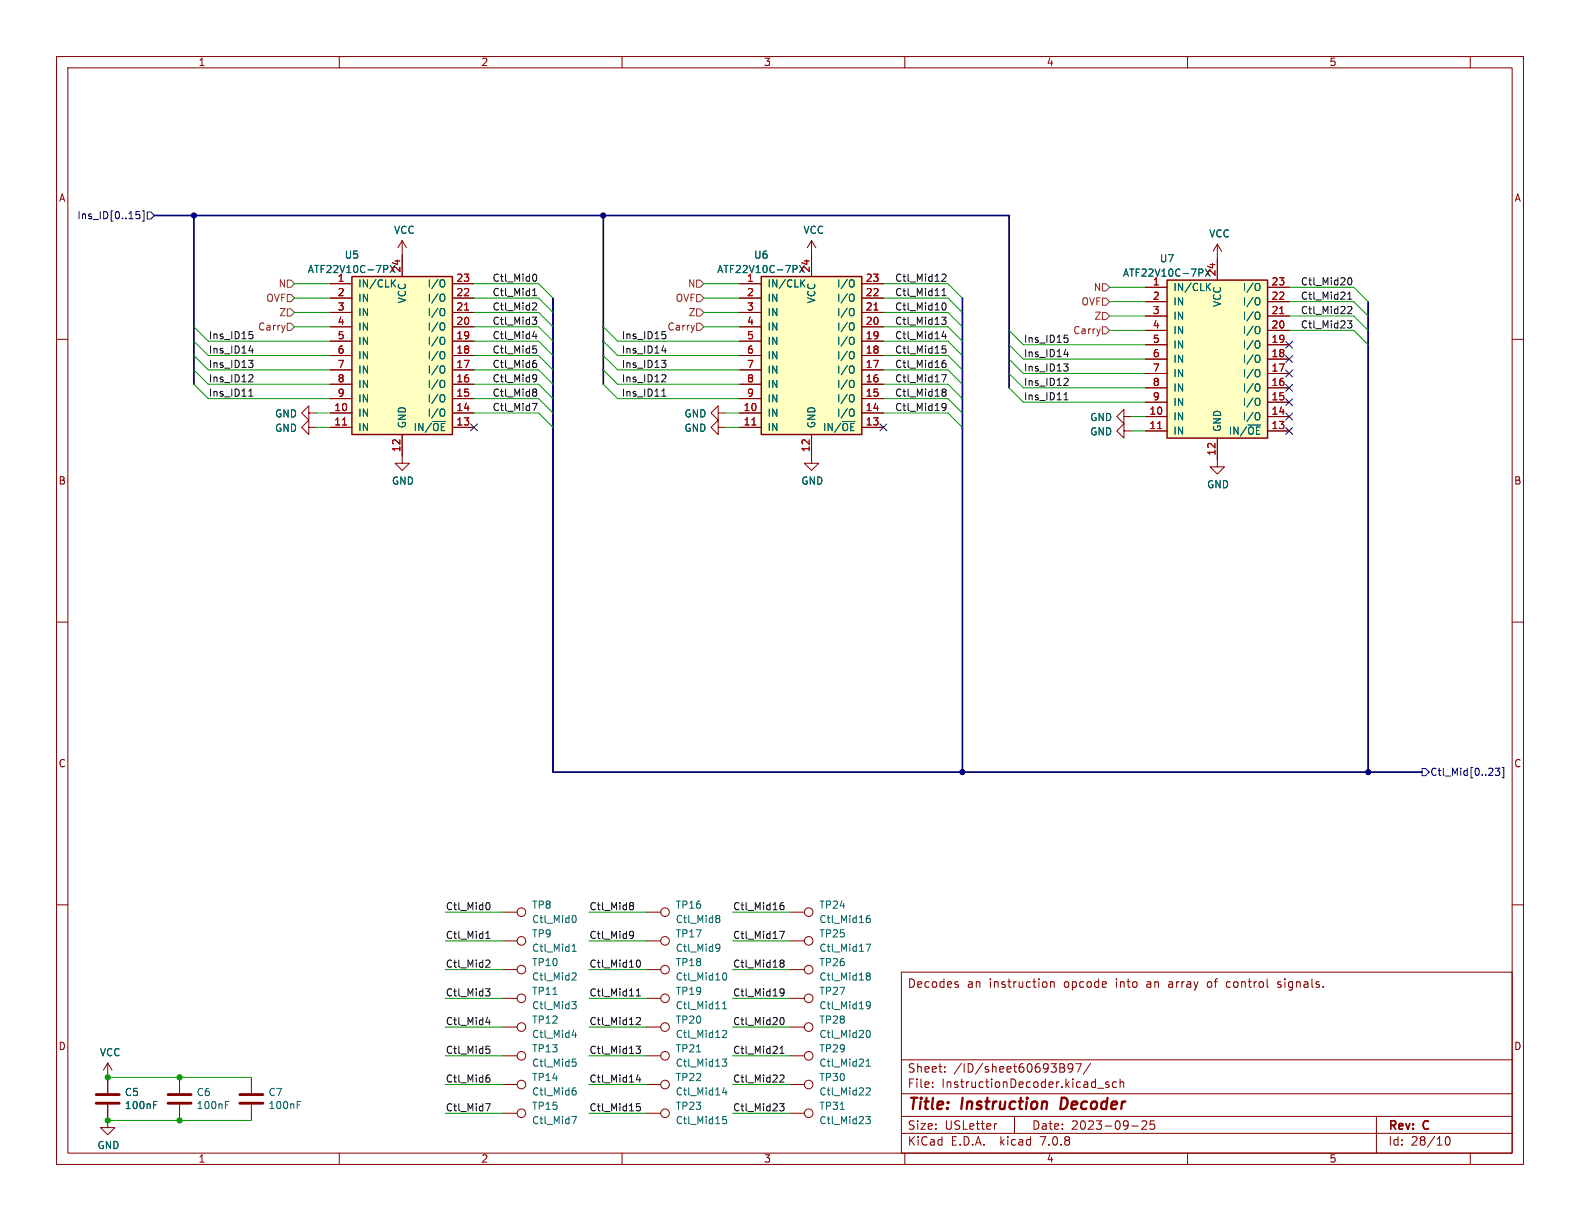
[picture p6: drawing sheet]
<svg xmlns="http://www.w3.org/2000/svg" width="279mm" height="216mm" viewBox="0 0 279 216" stroke-linecap="round" stroke-linejoin="round" font-family="sans-serif">
<g fill="none" stroke="#840000" stroke-width=".18">
<path d="M10 10h259.4v195.9h-259.4zM12 12h255.4v191.9h-255.4zM60 10v2M110 10v2M160 10v2M210 10v2M260 10v2M10 60h2M58.4 50.2h3.8M58.4 52.7h3.8M58.4 57.8h3.8M58.4 55.2h3.8"/>
<path d="M71.1 42.5l-.7 1.3M71.1 42.5v6.4M71.1 42.5l.8 1.3M80 50.2h3.8M80 52.7h3.8M80 57.8h3.8M80 55.2h3.8M130.8 50.2h3.8M130.8 52.7h3.8M130.8 57.8h3.8M130.8 55.2h3.8M143.5 42.5v6.4"/>
<path d="M143.5 42.5l-.8 1.3M143.5 42.5l.8 1.3M152.4 50.2h3.8M152.4 52.7h3.8M152.4 57.8h3.8M152.4 55.2h3.8M202.6 50.8h3.8M202.6 53.3h3.8M202.6 58.4h3.8M202.6 55.9h3.8M215.3 43.2v6.3M215.3 43.2l-.8 1.3"/>
<path d="M215.3 43.2l.7 1.3M224.2 50.8h3.8M224.2 53.3h3.8M224.2 58.4h3.8M224.2 55.9h3.8M267.4 60h2M54.6 73v-1.2l-1.3 1.2 1.3 1.3v-1.3h1.3M54.6 75.6v-1.3l-1.3 1.3 1.3 1.2v-1.2h1.3M58.4 73h3.8M58.4 75.6h3.8M58.4 70.5h3.8M58.4 67.9h3.8"/>
<path d="M58.4 65.4h3.8M58.4 62.9h3.8M58.4 60.3h3.8M71.1 76.8v5.1h1.3l-1.3 1.3-1.3-1.3h1.3M80 73h3.8M80 75.6h3.8M80 70.5h3.8M80 67.9h3.8M80 65.4h3.8M80 62.9h3.8M80 60.3h3.8M127 73v-1.2l-1.3 1.2 1.3 1.3v-1.3h1.3"/>
<path d="M127 75.6v-1.3l-1.3 1.3 1.3 1.2v-1.2h1.3M130.8 73h3.8M130.8 75.6h3.8M130.8 70.5h3.8M130.8 67.9h3.8M130.8 65.4h3.8M130.8 62.9h3.8M130.8 60.3h3.8M143.5 76.8v5.1h1.3l-1.3 1.3-1.3-1.3h1.3M152.4 73h3.8M152.4 75.6h3.8M152.4 70.5h3.8"/>
<path d="M152.4 67.9h3.8M152.4 65.4h3.8M152.4 62.9h3.8M152.4 60.3h3.8M198.8 73.7v-1.3l-1.3 1.3 1.3 1.2v-1.2h1.2M198.8 76.2v-1.3l-1.3 1.3 1.3 1.3v-1.3h1.2M202.6 73.7h3.8M202.6 76.2h3.8M202.6 71.1h3.8M202.6 68.6h3.8M202.6 66h3.8M202.6 63.5h3.8"/>
<path d="M202.6 61h3.8M215.3 77.5v5.1h1.2l-1.2 1.2-1.3-1.2h1.3M224.2 73.7h3.8M224.2 76.2h3.8M224.2 71.1h3.8M224.2 68.6h3.8M224.2 66h3.8M224.2 63.5h3.8M224.2 61h3.8M10 110h2M267.4 110h2M10 160h2"/>
<path d="M267.4 160h2M88.9 176.5h2.5M88.9 166.4h2.5M88.9 161.3h2.5M88.9 171.5h2.5M114.3 176.5h2.5M114.3 166.4h2.5M114.3 161.3h2.5M114.3 171.5h2.5M139.7 176.5h2.5M139.7 166.4h2.5M139.7 161.3h2.5"/>
<path d="M139.7 171.5h2.5M159.4 171.9h108v32h-108zM169.3 174.1l.2 .2-.2 .3M169.3 173.6l.1 .1M185.1 173.7v.7M185.8 173.6v1M185.8 173.7l.2-.1 .4 .1v.9M213.6 173.7v.7M217.1 173.6l-.2 .3v.4l.2 .3M225.9 174.5l.5 .1M226.4 173.6l-.4 .1-.1 .1 .1 .2 .4 .1M19 195.3v4.1h1.3l-1.3 1.3-1.2-1.3h1.2"/>
<path d="M19 188v5.3M19 188l-.7 1.2M19 188l.8 1.2M31.7 190.5v2.8M31.7 195.3v2.8M44.4 190.5v2.8M44.4 195.3v2.8M88.9 191.8h2.5M88.9 181.6h2.5M88.9 186.7h2.5M88.9 196.9h2.5M114.3 191.8h2.5"/>
<path d="M114.3 181.6h2.5M114.3 186.7h2.5M114.3 196.9h2.5M139.7 191.8h2.5M139.7 181.6h2.5M139.7 186.7h2.5M139.7 196.9h2.5M159.4 197.4h108M159.4 193.4h108M159.4 187.4h108M164.9 192.1v.2M164.9 191.4v.1"/>
<path d="M167.1 189.4v.2M167.1 188.7v.1M176.3 198.7l-.3 .1M179.4 197.4v3M187.4 188.1h.5l.2 .1 .1 .3-.3 .3M187.4 188.8h.5M187.9 188.8a.4 .4 0 0 1 .4 .4 .4 .4 0 0 1-.3 .4h-.6M189.7 188.7l-.3 .3h-.3l-.2-.3 .1-.5 .4-.1 .2 .1a.99 .99 0 0 1-.3 1.4h-.3M190.2 188.1h1l-.6 1.5M192.9 188l-1.3 1.9M194.1 192.4h1.1M196.1 191.4l-.4-.1-.2 .2 .1 .2 .5 .2v.3h-.6"/>
<path d="M197.4 191.4l-.4-.1-.3 .3v.4l.2 .2h.5M198.1 191.4l.2-.1 .3 .1 .1 .9M198.1 190.8v1.5M200.1 199.1h1.2M201.9 198.3l.6-.1 .2 .1 .1 .3-.9 1.1h.9M204.1 198.2h-.7v.7l.2-.1h.5l.1 .2-.1 .5-.2 .2-.5-.2M243.4 197.4v6.5M60 203.9v2M110 203.9v2M159.4 200.4h108M160 203.9v2M210 203.9v2"/>
<path d="M255.8 201.1l.1-.1a.81 .81 0 0 1 .6 .6 .81 .81 0 0 1-.3 .8l-.1 .1a.81 .81 0 0 1-.6-.6 .81 .81 0 0 1 .3-.8zM260 203.9v2"/>
<circle cx="92.2" cy="161.3" r=".76"/>
<circle cx="92.2" cy="171.4" r=".76"/>
<circle cx="92.2" cy="176.5" r=".76"/>
<circle cx="92.2" cy="166.4" r=".76"/>
<circle cx="117.6" cy="161.3" r=".76"/>
<circle cx="117.6" cy="171.4" r=".76"/>
<circle cx="117.6" cy="176.5" r=".76"/>
<circle cx="117.6" cy="166.4" r=".76"/>
<circle cx="143" cy="161.3" r=".76"/>
<circle cx="143" cy="166.4" r=".76"/>
<circle cx="143" cy="171.4" r=".76"/>
<circle cx="143" cy="176.5" r=".76"/>
<circle cx="92.2" cy="186.7" r=".76"/>
<circle cx="92.2" cy="181.6" r=".76"/>
<circle cx="92.2" cy="191.8" r=".76"/>
<circle cx="92.2" cy="196.8" r=".76"/>
<circle cx="117.6" cy="181.6" r=".76"/>
<circle cx="117.6" cy="186.7" r=".76"/>
<circle cx="117.6" cy="196.8" r=".76"/>
<circle cx="117.6" cy="191.8" r=".76"/>
<circle cx="143" cy="181.6" r=".76"/>
<circle cx="143" cy="186.7" r=".76"/>
<circle cx="143" cy="191.8" r=".76"/>
<circle cx="143" cy="196.8" r=".76"/>
</g>
<path d="M187.8 194.1l-.3 2h.5" fill="none" stroke="#840000" stroke-width=".4"/>
<g fill="none" stroke="#006464" stroke-width=".18">
<path d="M68.5 47.1v.4M69 46.9l.8 1.3M69.4 50l.5 .7M69.8 46.9l-.8 1.3M69.9 49.5l-.7 .7M78.3 49.5h.2a.81 .81 0 0 1-.2 1.2M78.3 52l.2 .1a.81 .81 0 0 1-.2 1.2M78.3 54.6h.2a.81 .81 0 0 1-.2 1.2M78.3 57.1l.2 .1a.81 .81 0 0 1-.2 1.2M78.3 59.6l.2 .1a.81 .81 0 0 1-.2 1.2M140.9 47.1v.4M141.4 46.9l.8 1.3"/>
<path d="M141.8 50l.5 .7M142.2 46.9l-.8 1.3M142.3 49.5l-.7 .7M150.7 49.5h.2a.81 .81 0 0 1-.2 1.2M150.7 52l.2 .1a.81 .81 0 0 1-.2 1.2M150.7 54.6h.2a.81 .81 0 0 1-.2 1.2M150.7 57.1l.2 .1a.81 .81 0 0 1-.2 1.2M150.7 59.6l.2 .1a.81 .81 0 0 1-.2 1.2M212.7 47.7v.4M213.1 47.6l.9 1.2M213.5 50.7l.6 .7M214 47.6l-.9 1.2"/>
<path d="M214.1 50.1l-.7 .7M222.5 50.1l.1 .1a.81 .81 0 0 1-.1 1.2M222.5 52.6l.1 .1a.81 .81 0 0 1-.1 1.2M222.5 55.2l.1 .1a.81 .81 0 0 1-.1 1.2M222.5 57.7l.1 .1a.81 .81 0 0 1-.1 1.2M78.3 72.3l.2 .1a.81 .81 0 0 1-.2 1.2M78.3 62.2h.2a.81 .81 0 0 1-.2 1.2M78.3 64.7l.2 .1a.81 .81 0 0 1-.2 1.2M78.3 67.3h.2a.81 .81 0 0 1-.2 1.2M78.3 69.8l.2 .1a.81 .81 0 0 1-.2 1.2M150.7 72.3l.2 .1a.81 .81 0 0 1-.2 1.2M150.7 62.2h.2a.81 .81 0 0 1-.2 1.2"/>
<path d="M150.7 64.7l.2 .1a.81 .81 0 0 1-.2 1.2M150.7 67.3h.2a.81 .81 0 0 1-.2 1.2M150.7 69.8l.2 .1a.81 .81 0 0 1-.2 1.2M222.5 73h.1a.81 .81 0 0 1-.1 1.2M222.5 60.3h.1a.81 .81 0 0 1-.1 1.2M222.5 62.8l.1 .1a.81 .81 0 0 1-.1 1.2M222.5 65.3l.1 .1a.81 .81 0 0 1-.1 1.2M222.5 67.9l.1 .1a.81 .81 0 0 1-.1 1.2M222.5 70.4l.1 .1a.81 .81 0 0 1-.1 1.2M97.8 175.8h.7M101.1 177.1h.8l-.4 .5 .3 .1 .1 .4-.2 .3h-.4M101.2 168.2h.7"/>
<path d="M101.2 167.3l.3-.4v1.3M101.3 172l.5 .1 .1 .3-.8 .9h.8M101.5 161.9a.68 .68 0 0 1 .4 .6 .68 .68 0 0 1-.4 .6M126.8 166.9l.4 .2a.84 .84 0 0 1-.3 1.1h-.2M126.8 161.9h.3l.2 .2-.2 .3M126.8 162.4h.3M127.1 162.4l.2 .3v.2l-.2 .2h-.3M127.3 167.5l-.2 .2h-.3M127.8 178.4h.7M127.8 177.5l.3-.4v1.3M127.9 172.2l.2-.2a.68 .68 0 0 1 .4 .7 .68 .68 0 0 1-.4 .6l-.2-.1M153.1 166.9h.9l-.6 1.3"/>
<path d="M153.2 177.2l.2-.1 .4 .1a.84 .84 0 0 1-.3 1.2h-.2M153.3 162.4h.4l.2 .2-.1 .5h-.5M153.3 172.1l.4-.1 .1 .2 .1 .1-.2 .3M153.3 172.5l.1 .1M153.4 172.6h.3M153.4 172.6h-.1M153.7 172.6l.2 .2-.1 .4-.1 .1-.4-.1M153.8 161.9h-.4l-.2 .3M153.9 177.7l-.2 .2-.5-.1M27.2 195.4h.4M27.2 194.8h.6M39.9 195.4h.4"/>
<path d="M39.9 194.8h.6M52.6 195.4h.4M52.6 194.8h.6M101.1 197.4h.9l-.6 1.3M101.2 183h.8M101.2 187.3h.6M101.3 187.8h.4l.2 .2-.1 .4-.5 .1M101.4 192.8h.3l.2 .3-.1 .4-.4 .1M101.8 192.3l-.4 .1M101.8 182.6v.9M123.2 186h.7M127.7 187.3h.8l-.4 .5 .3 .1 .1 .4-.2 .2h-.4"/>
<path d="M127.8 182.2h.5l.2 .4-.8 .9h.8M127.8 198l.5-.1 .2 .3-.1 .4h-.6M127.8 197.4h.6M128.1 192.3l-.3 .9h.8M128.4 192.8v.8M148.6 196.2h.7M153.1 197.4h.8l-.4 .5 .3 .1 .1 .5-.2 .2h-.4M153.2 188.5h.7M153.2 187.6l.3-.3v1.2M153.2 192.4l.5-.1 .2 .4-.8 .9h.8M153.3 182.3l.2-.1a.68 .68 0 0 1 .4 .6 .68 .68 0 0 1-.4 .7l-.2-.2"/>
</g>
<g fill="#ffffc2" stroke="#ffffc2" stroke-width=".18">
<path d="M206.4 49.5h17.8v28h-17.8z"/>
<path d="M134.6 48.9h17.8v27.9h-17.8z"/>
<path d="M62.2 48.9h17.8v27.9h-17.8z"/>
</g>
<path d="M62.2 48.9h17.8v27.9h-17.8zM134.6 48.9h17.8v27.9h-17.8zM206.4 49.5h17.8v28h-17.8z" fill="none" stroke="#840000" stroke-width=".25"/>
<path d="M82.2 54.8h.7M154.5 54.8h.8M226.3 55.5h.7M60.6 75.1h.7M133 75.1h.7M204.7 75.8h.7" fill="none" stroke="#a90000" stroke-width=".18"/>
<path d="M17 195.1h4.1M17 193.5h4.1M29.7 195.1h4.1M29.7 193.5h4.1M42.4 195.1h4.1M42.4 193.5h4.1" fill="none" stroke="#840000" stroke-width=".51"/>
<path d="M50.8 54.6h.6l.7 .6-.7 .7h-.6zM50.8 52.1h.6l.7 .6-.7 .6h-.6zM50.8 49.5h.6l.7 .7-.7 .6h-.6zM50.8 57.2h.6l.7 .6-.7 .6h-.6zM123.2 49.5h.6l.7 .7-.7 .6h-.6zM123.2 57.2h.6l.7 .6-.7 .6h-.6zM123.2 52.1h.6l.7 .6-.7 .6h-.6zM123.2 54.6h.6l.7 .6-.7 .7h-.6zM194.9 57.8h.7l.6 .6-.6 .7h-.7zM194.9 55.2h.7l.6 .7-.6 .6h-.7zM194.9 52.7h.7l.6 .6-.6 .7h-.7zM194.9 50.2h.7l.6 .6-.6 .6h-.7z" fill="none" stroke="#725600" stroke-width=".18"/>
<g fill="none" stroke="#000084" stroke-width=".18">
<path d="M24.1 37.4h.6M24.1 38l.4-.1 .2 .2-.1 .5h-.5M25.2 37.3h.3v1.8h-.3M26 37.5h.7l.6 .6-.6 .6h-.7zM83.2 75l1.2 1.2M84.4 75l-1.2 1.2M155.6 75l1.2 1.2M156.8 75l-1.2 1.2M227.4 70.5l1.2 1.2M227.4 73.1l1.2 1.2M227.4 75.6l1.2 1.2M227.4 60.4l1.2 1.2"/>
<path d="M227.4 62.9l1.2 1.2M227.4 68l1.2 1.2M227.4 65.4l1.2 1.2M228.6 70.5l-1.2 1.2M228.6 73.1l-1.2 1.2M228.6 75.6l-1.2 1.2M228.6 60.4l-1.2 1.2M228.6 62.9l-1.2 1.2M228.6 68l-1.2 1.2M228.6 65.4l-1.2 1.2M251.5 135.9h.6l.6 .6-.6 .7h-.6zM264.4 135.8h.8l-.4 .5 .3 .1v.6l-.1 .1-.6-.1"/>
<path d="M265.6 135.7h.3v1.8h-.3"/>
</g>
<g fill="none" stroke="#0f0f0f" stroke-width=".18">
<path d="M44.1 58.6h.6M44.2 59.1h.3l.2 .3-.1 .4-.4 .1M94.1 56.1h.8l-.4 .5 .3 .1 .1 .4-.2 .3h-.4M94.2 52.3h.7M94.2 51.4l.3-.4v1.3M94.2 59.5h.8M94.4 53.6h.4l.1 .3-.8 .9h.8M94.5 48.5a.68 .68 0 0 1 .4 .6 .68 .68 0 0 1-.4 .6M94.8 59.1v.8M117.1 58.6h.6M117.2 59.1h.3M117.8 59.4l-.1 .4-.5 .1"/>
<path d="M166.5 56.1h.8l-.4 .5 .3 .1 .1 .4-.2 .3h-.4M166.6 52.3h.7M166.6 51.4l.3-.4v1.3M166.6 48.5h.5l.2 .3-.8 .9h.8M166.7 53.7l.2-.1a.68 .68 0 0 1 .4 .6 .68 .68 0 0 1-.4 .6l-.2-.1M166.9 58.6l-.3 .9h.8M167.2 59.1v.8M188.2 59.3h.6M188.3 59.7h.3l.3 .3-.1 .5h-.5M238.3 56.7h.8l-.5 .5 .4 .1 .1 .5-.3 .2h-.4M238.3 52.9h.8M238.3 52l.4-.4v1.3"/>
<path d="M238.4 54.2h.4l.3 .3-.8 1h.8M238.4 49.2l.2-.1a.68 .68 0 0 1 .5 .6 .68 .68 0 0 1-.5 .7l-.2-.1M43.9 63.7h.8l-.4 .5 .4 .1v.4l-.2 .3h-.4M44 70.1h.7M44 62h.8M44.1 69.1l.3-.3v1.3M44.2 66.3h.4l.1 .3-.8 .9h.8M44.6 61.6v.8M94.1 71.3h.9l-.6 1.3M94.2 61.2h.6M94.4 61.7h.3l.2 .2-.1 .4-.4 .1M94.4 66.3l.4 .1a.84 .84 0 0 1-.3 1.1h-.2"/>
<path d="M94.4 64.2h.3l.2 .2-.1 .5-.4 .1M94.4 68.8h.3l.2 .2-.2 .3M94.4 69.3h.3M94.7 69.3l.2 .3v.2l-.2 .3h-.3M94.8 63.7l-.4 .1M94.9 66.8l-.2 .2h-.3M117 63.7h.8l-.5 .5 .4 .1 .1 .4-.3 .3h-.3M117 70.1h.8M117 62h.8M117.2 69.1l.2-.3v1.3M117.2 66.3h.4l.2 .3-.8 .9h.8M117.6 61.6v.8"/>
<path d="M166.5 66.3h.9l-.6 1.2M166.6 61.7h.5l.2 .2-.1 .5h-.6M166.6 71.5l.2-.2 .4 .2a.84 .84 0 0 1-.3 1.1h-.2M166.6 61.2h.6M166.7 64.3l.4-.1 .2 .2-.1 .5h-.5M166.7 68.9l.4-.1 .1 .1 .1 .2-.2 .2M166.7 69.3h.1M166.8 69.3h.3M166.8 69.3l-.1 .1M167.1 69.3l.2 .3-.1 .3-.1 .2-.4-.1M167.2 63.7l-.4 .1-.2 .2M167.3 71.9l-.2 .2-.5-.1"/>
<path d="M188.1 64.3h.8l-.4 .5 .3 .2 .1 .4-.3 .2h-.3M188.2 62.7h.7M188.2 70.7h.7M188.3 69.7l.2-.3v1.3M188.3 66.9h.5l.1 .3-.8 1h.8M188.8 62.2v.9M86.2 159.6a.68 .68 0 0 1 .5 .6 .68 .68 0 0 1-.5 .7M111.6 159.6h.2l.2 .2-.2 .3M138.5 159.6l-.3 .1-.2 .2M85.9 174.8h.7l-.4 .5 .4 .1v.5l-.2 .2h-.4M85.9 165.9h.7M85.9 165l.4-.3v1.2"/>
<path d="M86.1 169.8h.4l.1 .3-.7 .9h.7M111.6 164.7l.4 .1a.84 .84 0 0 1-.3 1.1h-.3M111.6 160.1h.2M111.8 160.1l.2 .3v.2l-.2 .3h-.2M112 165.2l-.2 .3h-.2M112.5 176.1h.8M112.5 175.2l.4-.4v1.3M112.6 180l.4-.1 .3 .4-.8 .9h.8M112.6 169.9l.2-.1a.68 .68 0 0 1 .5 .6 .68 .68 0 0 1-.5 .6l-.2-.1M137.9 164.7h.8l-.5 1.2M138 175l.2-.2 .4 .2a.84 .84 0 0 1-.3 1.1h-.3M138 169.8h.4l.2 .1 .1 .2-.3 .2"/>
<path d="M138 160.1h.4l.3 .2-.2 .5h-.5M138 170.2l.2 .1M138.2 170.3h.2M138.2 170.3l-.2 .1M138.4 170.3l.3 .2-.1 .4-.2 .1h-.4M138.7 175.4l-.3 .2-.4-.1M85.9 195.2h.8l-.5 1.2M85.9 180.8h.8M86 185h.6M86.1 185.5h.3l.2 .2v.4l-.5 .2M86.2 190.6h.2l.2 .2v.4l-.4 .1M86.5 180.3v.9"/>
<path d="M86.5 190.1h-.3M112.5 185h.8l-.5 .5 .4 .1 .1 .4-.3 .3h-.4M112.6 195.7l.4-.1 .3 .3-.2 .5h-.5M112.6 195.2h.6M112.8 190l-.3 .9h.8M113.1 190.5v.8M137.9 195.2h.8l-.5 .4 .4 .2 .1 .4-.3 .2h-.4M137.9 186.3h.8M137.9 185.4l.4-.4v1.3M138 190.1h.4l.3 .3-.8 .9h.8M138 180l.2-.1a.68 .68 0 0 1 .5 .7 .68 .68 0 0 1-.5 .6l-.2-.1"/>
</g>
<path d="M27.3 38.1h151.1v30.5M34.3 38.1v29.8M106.7 38.1v29.8M97.8 52.7v83.8h153.7M170.2 52.7v83.8M241.9 53.3v83.2" fill="none" stroke="#000084" stroke-width=".3"/>
<g fill="none" stroke="#009600" stroke-width=".18">
<path d="M34.3 57.8l2.5 2.5h21.6M52.1 52.7h6.3M52.1 55.2h6.3M52.1 50.2h6.3M52.1 57.8h6.3M83.8 52.7h11.4l2.6 2.5M83.8 55.2h11.4l2.6 2.6M83.8 50.2h11.4l2.6 2.5M83.8 57.8h11.4l2.6 2.5M106.7 57.8l2.5 2.5h21.6M124.5 52.7h6.3M124.5 55.2h6.3"/>
<path d="M124.5 50.2h6.3M124.5 57.8h6.3M156.2 52.7h11.4l2.6 2.5M156.2 55.2h11.4l2.6 2.6M156.2 50.2h11.4l2.6 2.5M156.2 57.8h11.4l2.6 2.5M178.4 58.4l2.6 2.6h21.6M196.2 53.3h6.4M196.2 58.4h6.4M196.2 50.8h6.4M196.2 55.9h6.4M228 53.3h11.4l2.5 2.6"/>
<path d="M228 58.4h11.4l2.5 2.6M228 50.8h11.4l2.5 2.5M228 55.9h11.4l2.5 2.5M34.3 67.9l2.5 2.6h21.6M34.3 65.4l2.5 2.5h21.6M34.3 60.3l2.5 2.6h21.6M34.3 62.9l2.5 2.5h21.6M55.9 75.6h2.5M55.9 73h2.5M83.8 70.5h11.4l2.6 2.5M83.8 67.9h11.4l2.6 2.6M83.8 73h11.4l2.6 2.6"/>
<path d="M83.8 62.9h11.4l2.6 2.5M83.8 65.4h11.4l2.6 2.5M83.8 60.3h11.4l2.6 2.6M106.7 67.9l2.5 2.6h21.6M106.7 65.4l2.5 2.5h21.6M106.7 60.3l2.5 2.6h21.6M106.7 62.9l2.5 2.5h21.6M128.3 75.6h2.5M128.3 73h2.5M156.2 70.5h11.4l2.6 2.5M156.2 67.9h11.4l2.6 2.6M156.2 73h11.4l2.6 2.6"/>
<path d="M156.2 62.9h11.4l2.6 2.5M156.2 65.4h11.4l2.6 2.5M156.2 60.3h11.4l2.6 2.6M178.4 66l2.6 2.6h21.6M178.4 68.6l2.6 2.5h21.6M178.4 61l2.6 2.5h21.6M178.4 63.5l2.6 2.5h21.6M200 76.2h2.6M200 73.7h2.6M78.7 161.3h10.2M78.7 176.5h10.2M78.7 171.5h10.2"/>
<path d="M78.7 166.4h10.2M104.1 161.3h10.2M104.1 176.5h10.2M104.1 171.5h10.2M104.1 166.4h10.2M129.5 161.3h10.2M129.5 176.5h10.2M129.5 171.5h10.2M129.5 166.4h10.2M19 190.5h25.4M19 198.1h25.4M78.7 196.9h10.2"/>
<path d="M78.7 191.8h10.2M78.7 186.7h10.2M78.7 181.6h10.2M104.1 196.9h10.2M104.1 191.8h10.2M104.1 186.7h10.2M104.1 181.6h10.2M129.5 196.9h10.2M129.5 191.8h10.2M129.5 186.7h10.2M129.5 181.6h10.2"/>
</g>
<g fill="#000084" stroke="#000084" stroke-width=".18">
<circle cx="170.2" cy="136.5" r=".46"/>
<circle cx="241.9" cy="136.5" r=".46"/>
<circle cx="106.7" cy="38.1" r=".46"/>
<circle cx="34.3" cy="38.1" r=".46"/>
</g>
<g fill="#009600" stroke="#009600" stroke-width=".18">
<circle cx="19" cy="198.1" r=".46"/>
<circle cx="31.7" cy="198.1" r=".46"/>
<circle cx="19" cy="190.5" r=".46"/>
<circle cx="31.7" cy="190.5" r=".46"/>
</g>
<g font-size="2.8" fill="#840000">
<text x="160.4" y="196.8">Title:</text>
<text x="170.1" y="196.8">Instruction</text>
<text x="188.4" y="196.8">Decoder</text>
</g>
<g font-size="2.1" fill="#840000">
<text x="160.4" y="174.9">Decodes</text>
<text x="171" y="174.9">an</text>
<text x="175" y="174.9">instruction</text>
<text x="188.3" y="174.9">opcode</text>
<text x="197.6" y="174.9">into</text>
<text x="203.2" y="174.9">an</text>
<text x="207.2" y="174.9">array</text>
<text x="214.2" y="174.9">of</text>
<text x="217.7" y="174.9">control</text>
<text x="227" y="174.9">signals.</text>
<text x="160.4" y="189.9">Sheet:</text>
<text x="168.6" y="189.9">/ID/sheet60693B97/</text>
<text x="160.4" y="192.6">File:</text>
<text x="166.5" y="192.6">InstructionDecoder.kicad_sch</text>
<text x="160.4" y="202.8">KiCad</text>
<text x="160.4" y="200">Size:</text>
<text x="167.1" y="200">USLetter</text>
<text x="168.1" y="202.8">E.D.A.</text>
<text x="177" y="202.8">kicad</text>
<text x="182.4" y="200">Date:</text>
<text x="184.2" y="202.8">7.0.8</text>
<text x="189.4" y="200">2023-09-25</text>
<text x="245.4" y="200.2">Rev:</text>
<text x="245.4" y="202.8">Id:</text>
<text x="249.5" y="202.8">28/10</text>
<text x="251.8" y="200.2">C</text>
</g>
<g font-size="1.8" fill="#840000">
<text x="35" y="11.9">1</text>
<text x="85" y="11.9">2</text>
<text x="135" y="11.9">3</text>
<text x="185" y="11.9">4</text>
<text x="235" y="11.9">5</text>
<text x="10.3" y="35.9">A</text>
<text x="267.7" y="35.9">A</text>
<text x="10.3" y="85.9">B</text>
<text x="267.7" y="85.9">B</text>
<text x="10.3" y="135.9">C</text>
<text x="267.7" y="135.9">C</text>
<text x="10.3" y="185.9">D</text>
<text x="267.7" y="185.9">D</text>
<text x="35" y="205.8">1</text>
<text x="85" y="205.8">2</text>
<text x="135" y="205.8">3</text>
<text x="185" y="205.8">4</text>
<text x="235" y="205.8">5</text>
</g>
<g font-size="1.8" fill="#000084">
<text x="13.6" y="39">Ins_ID[0..15]</text>
<text x="252.8" y="137.4">Ctl_Mid[0..23]</text>
</g>
<g font-size="1.8" fill="#006464">
<text x="69.6" y="41.6">VCC</text>
<text x="142" y="41.6">VCC</text>
<text x="60.9" y="45.9">U5</text>
<text x="133.2" y="45.9">U6</text>
<text x="205" y="46.6">U7</text>
<text x="213.7" y="42.2">VCC</text>
<text x="54.3" y="48.5">ATF22V10C-7PX</text>
<text x="63.2" y="51">IN/CLK</text>
<text x="63.2" y="53.6">IN</text>
<text x="72" y="53.7" transform="rotate(-90 72 53.7)">VCC</text>
<text x="75.5" y="53.6">I/O</text>
<text x="75.5" y="51">I/O</text>
<text x="126.7" y="48.5">ATF22V10C-7PX</text>
<text x="135.6" y="51">IN/CLK</text>
<text x="135.6" y="53.6">IN</text>
<text x="144.4" y="53.7" transform="rotate(-90 144.4 53.7)">VCC</text>
<text x="147.9" y="53.6">I/O</text>
<text x="147.9" y="51">I/O</text>
<text x="198.5" y="49.1">ATF22V10C-7PX</text>
<text x="207.4" y="51.7">IN/CLK</text>
<text x="219.7" y="51.7">I/O</text>
<text x="63.2" y="56.1">IN</text>
<text x="63.2" y="58.6">IN</text>
<text x="75.5" y="58.6">I/O</text>
<text x="75.5" y="56.1">I/O</text>
<text x="135.6" y="56.1">IN</text>
<text x="135.6" y="58.6">IN</text>
<text x="147.9" y="58.6">I/O</text>
<text x="147.9" y="56.1">I/O</text>
<text x="207.4" y="54.2">IN</text>
<text x="207.4" y="56.7">IN</text>
<text x="207.4" y="59.3">IN</text>
<text x="216.1" y="54.4" transform="rotate(-90 216.1 54.4)">VCC</text>
<text x="219.7" y="59.3">I/O</text>
<text x="219.7" y="56.7">I/O</text>
<text x="219.7" y="54.2">I/O</text>
<text x="63.2" y="61.2">IN</text>
<text x="63.2" y="63.7">IN</text>
<text x="75.5" y="63.7">I/O</text>
<text x="75.5" y="61.2">I/O</text>
<text x="135.6" y="61.2">IN</text>
<text x="135.6" y="63.7">IN</text>
<text x="147.9" y="63.7">I/O</text>
<text x="147.9" y="61.2">I/O</text>
<text x="207.4" y="61.8">IN</text>
<text x="207.4" y="64.4">IN</text>
<text x="219.7" y="64.4">I/O</text>
<text x="219.7" y="61.8">I/O</text>
<text x="63.2" y="66.3">IN</text>
<text x="63.2" y="68.8">IN</text>
<text x="63.2" y="71.3">IN</text>
<text x="75.5" y="71.3">I/O</text>
<text x="75.5" y="68.8">I/O</text>
<text x="75.5" y="66.3">I/O</text>
<text x="135.6" y="66.3">IN</text>
<text x="135.6" y="68.8">IN</text>
<text x="135.6" y="71.3">IN</text>
<text x="147.9" y="71.3">I/O</text>
<text x="147.9" y="68.8">I/O</text>
<text x="147.9" y="66.3">I/O</text>
<text x="207.4" y="66.9">IN</text>
<text x="207.4" y="69.4">IN</text>
<text x="207.4" y="72">IN</text>
<text x="219.7" y="72">I/O</text>
<text x="219.7" y="69.4">I/O</text>
<text x="219.7" y="66.9">I/O</text>
<text x="48.5" y="74">GND</text>
<text x="48.5" y="76.6">GND</text>
<text x="63.2" y="73.9">IN</text>
<text x="63.2" y="76.4">IN</text>
<text x="72" y="75.8" transform="rotate(-90 72 75.8)">GND</text>
<text x="73" y="76.4">IN/~{OE}</text>
<text x="75.5" y="73.9">I/O</text>
<text x="120.9" y="74">GND</text>
<text x="120.9" y="76.6">GND</text>
<text x="135.6" y="73.9">IN</text>
<text x="135.6" y="76.4">IN</text>
<text x="144.4" y="75.8" transform="rotate(-90 144.4 75.8)">GND</text>
<text x="145.4" y="76.4">IN/~{OE}</text>
<text x="147.9" y="73.9">I/O</text>
<text x="192.7" y="74.7">GND</text>
<text x="192.7" y="77.2">GND</text>
<text x="207.4" y="74.5">IN</text>
<text x="207.4" y="77.1">IN</text>
<text x="216.1" y="76.5" transform="rotate(-90 216.1 76.5)">GND</text>
<text x="217.2" y="77.1">IN/~{OE}</text>
<text x="219.7" y="74.5">I/O</text>
<text x="69.2" y="85.9">GND</text>
<text x="141.6" y="85.9">GND</text>
<text x="213.4" y="86.5">GND</text>
<text x="94" y="160.9">TP8</text>
<text x="119.4" y="160.9">TP16</text>
<text x="144.8" y="160.9">TP24</text>
<text x="94" y="166">TP9</text>
<text x="94" y="163.4">Ctl_Mid0</text>
<text x="119.4" y="166">TP17</text>
<text x="119.4" y="163.4">Ctl_Mid8</text>
<text x="144.8" y="163.4">Ctl_Mid16</text>
<text x="144.8" y="166">TP25</text>
<text x="94" y="168.5">Ctl_Mid1</text>
<text x="94" y="171">TP10</text>
<text x="94" y="173.6">Ctl_Mid2</text>
<text x="119.4" y="173.6">Ctl_Mid10</text>
<text x="119.4" y="171">TP18</text>
<text x="119.4" y="168.5">Ctl_Mid9</text>
<text x="144.8" y="168.5">Ctl_Mid17</text>
<text x="144.8" y="173.6">Ctl_Mid18</text>
<text x="144.8" y="171">TP26</text>
<text x="94" y="176.1">TP11</text>
<text x="94" y="178.7">Ctl_Mid3</text>
<text x="119.4" y="178.7">Ctl_Mid11</text>
<text x="119.4" y="176.1">TP19</text>
<text x="144.8" y="178.7">Ctl_Mid19</text>
<text x="144.8" y="176.1">TP27</text>
<text x="94" y="181.2">TP12</text>
<text x="94" y="183.7">Ctl_Mid4</text>
<text x="119.4" y="183.7">Ctl_Mid12</text>
<text x="119.4" y="181.2">TP20</text>
<text x="144.8" y="183.7">Ctl_Mid20</text>
<text x="144.8" y="181.2">TP28</text>
<text x="17.6" y="187">VCC</text>
<text x="94" y="191.4">TP14</text>
<text x="94" y="186.3">TP13</text>
<text x="94" y="188.8">Ctl_Mid5</text>
<text x="119.4" y="188.8">Ctl_Mid13</text>
<text x="119.4" y="186.3">TP21</text>
<text x="119.4" y="191.4">TP22</text>
<text x="144.8" y="188.8">Ctl_Mid21</text>
<text x="144.8" y="186.3">TP29</text>
<text x="144.8" y="191.4">TP30</text>
<text x="22" y="194">C5</text>
<text x="22" y="196.3">100nF</text>
<text x="34.7" y="194">C6</text>
<text x="34.7" y="196.3">100nF</text>
<text x="47.4" y="194">C7</text>
<text x="47.4" y="196.3">100nF</text>
<text x="94" y="193.9">Ctl_Mid6</text>
<text x="94" y="196.4">TP15</text>
<text x="119.4" y="193.9">Ctl_Mid14</text>
<text x="119.4" y="196.4">TP23</text>
<text x="144.8" y="193.9">Ctl_Mid22</text>
<text x="144.8" y="196.4">TP31</text>
<text x="17.1" y="203.4">GND</text>
<text x="94" y="199">Ctl_Mid7</text>
<text x="119.4" y="199">Ctl_Mid15</text>
<text x="144.8" y="199">Ctl_Mid23</text>
</g>
<g font-size="1.8" fill="#725600">
<text x="47" y="53.6">OVF</text>
<text x="49.2" y="51">N</text>
<text x="119.4" y="53.6">OVF</text>
<text x="121.6" y="51">N</text>
<text x="193.3" y="51.7">N</text>
<text x="45.5" y="58.6">Carry</text>
<text x="49.3" y="56.1">Z</text>
<text x="121.7" y="56.1">Z</text>
<text x="189.7" y="59.3">Carry</text>
<text x="191.1" y="54.2">OVF</text>
<text x="193.4" y="56.7">Z</text>
</g>
<g font-size="1.8" fill="#a90000">
<text x="59.6" y="49.9">1</text>
<text x="59.6" y="52.5">2</text>
<text x="70.9" y="48.3" transform="rotate(-90 70.9 48.3)">24</text>
<text x="80.6" y="52.5">22</text>
<text x="80.6" y="49.9">23</text>
<text x="132" y="49.9">1</text>
<text x="132" y="52.5">2</text>
<text x="143.3" y="48.3" transform="rotate(-90 143.3 48.3)">24</text>
<text x="153" y="52.5">22</text>
<text x="153" y="49.9">23</text>
<text x="203.8" y="50.5">1</text>
<text x="203.8" y="53.1">2</text>
<text x="215" y="48.9" transform="rotate(-90 215 48.9)">24</text>
<text x="224.7" y="53.1">22</text>
<text x="224.7" y="50.5">23</text>
<text x="59.6" y="55">3</text>
<text x="59.6" y="57.5">4</text>
<text x="80.6" y="57.5">20</text>
<text x="80.6" y="55">21</text>
<text x="132" y="55">3</text>
<text x="132" y="57.5">4</text>
<text x="153" y="57.5">20</text>
<text x="153" y="55">21</text>
<text x="203.8" y="55.6">3</text>
<text x="203.8" y="58.2">4</text>
<text x="224.7" y="58.2">20</text>
<text x="224.7" y="55.6">21</text>
<text x="59.6" y="60.1">5</text>
<text x="59.6" y="62.6">6</text>
<text x="59.6" y="65.2">7</text>
<text x="80.6" y="65.2">17</text>
<text x="80.6" y="62.6">18</text>
<text x="80.6" y="60.1">19</text>
<text x="132" y="60.1">5</text>
<text x="132" y="62.6">6</text>
<text x="132" y="65.2">7</text>
<text x="153" y="65.2">17</text>
<text x="153" y="62.6">18</text>
<text x="153" y="60.1">19</text>
<text x="203.8" y="60.7">5</text>
<text x="203.8" y="63.2">6</text>
<text x="203.8" y="65.8">7</text>
<text x="224.7" y="65.8">17</text>
<text x="224.7" y="63.2">18</text>
<text x="224.7" y="60.7">19</text>
<text x="59.6" y="67.7">8</text>
<text x="59.6" y="70.2">9</text>
<text x="80.6" y="70.2">15</text>
<text x="80.6" y="67.7">16</text>
<text x="132" y="67.7">8</text>
<text x="132" y="70.2">9</text>
<text x="153" y="70.2">15</text>
<text x="153" y="67.7">16</text>
<text x="203.8" y="68.3">8</text>
<text x="203.8" y="70.9">9</text>
<text x="224.7" y="70.9">15</text>
<text x="224.7" y="68.3">16</text>
<text x="59" y="72.8">10</text>
<text x="59" y="75.3">11</text>
<text x="80.6" y="75.3">13</text>
<text x="80.6" y="72.8">14</text>
<text x="131.4" y="72.8">10</text>
<text x="131.4" y="75.3">11</text>
<text x="153" y="75.3">13</text>
<text x="153" y="72.8">14</text>
<text x="203.2" y="73.4">10</text>
<text x="203.2" y="75.9">11</text>
<text x="224.7" y="75.9">13</text>
<text x="224.7" y="73.4">14</text>
<text x="70.9" y="80.1" transform="rotate(-90 70.9 80.1)">12</text>
<text x="143.3" y="80.1" transform="rotate(-90 143.3 80.1)">12</text>
<text x="215" y="80.7" transform="rotate(-90 215 80.7)">12</text>
</g>
<g font-size="1.8" fill="#0f0f0f">
<text x="87" y="52.4">Ctl_Mid1</text>
<text x="87" y="49.9">Ctl_Mid0</text>
<text x="158.2" y="49.9">Ctl_Mid12</text>
<text x="158.2" y="52.4">Ctl_Mid11</text>
<text x="229.9" y="53.1">Ctl_Mid21</text>
<text x="229.9" y="50.5">Ctl_Mid20</text>
<text x="87" y="55">Ctl_Mid2</text>
<text x="87" y="57.5">Ctl_Mid3</text>
<text x="117.9" y="58.6">Carry</text>
<text x="158.2" y="57.5">Ctl_Mid13</text>
<text x="158.2" y="55">Ctl_Mid10</text>
<text x="229.9" y="58.2">Ctl_Mid23</text>
<text x="229.9" y="55.6">Ctl_Mid22</text>
<text x="36.8" y="62.6">Ins_ID14</text>
<text x="36.8" y="60.1">Ins_ID15</text>
<text x="36.8" y="65.1">Ins_ID13</text>
<text x="87" y="65.1">Ctl_Mid6</text>
<text x="87" y="62.6">Ctl_Mid5</text>
<text x="87" y="60.1">Ctl_Mid4</text>
<text x="109.9" y="65.1">Ins_ID13</text>
<text x="109.9" y="60.1">Ins_ID15</text>
<text x="109.9" y="62.6">Ins_ID14</text>
<text x="158.2" y="62.6">Ctl_Mid15</text>
<text x="158.2" y="60.1">Ctl_Mid14</text>
<text x="158.2" y="65.1">Ctl_Mid16</text>
<text x="181" y="63.2">Ins_ID14</text>
<text x="181" y="65.8">Ins_ID13</text>
<text x="181" y="60.7">Ins_ID15</text>
<text x="36.8" y="67.7">Ins_ID12</text>
<text x="36.8" y="70.2">Ins_ID11</text>
<text x="87" y="67.7">Ctl_Mid9</text>
<text x="87" y="70.2">Ctl_Mid8</text>
<text x="109.9" y="67.7">Ins_ID12</text>
<text x="109.9" y="70.2">Ins_ID11</text>
<text x="158.2" y="70.2">Ctl_Mid18</text>
<text x="158.2" y="67.7">Ctl_Mid17</text>
<text x="181" y="68.3">Ins_ID12</text>
<text x="181" y="70.9">Ins_ID11</text>
<text x="87" y="72.8">Ctl_Mid7</text>
<text x="158.2" y="72.8">Ctl_Mid19</text>
<text x="78.7" y="161">Ctl_Mid0</text>
<text x="104.1" y="161">Ctl_Mid8</text>
<text x="129.5" y="161">Ctl_Mid16</text>
<text x="78.7" y="166.1">Ctl_Mid1</text>
<text x="104.1" y="166.1">Ctl_Mid9</text>
<text x="129.5" y="166.1">Ctl_Mid17</text>
<text x="78.7" y="171.2">Ctl_Mid2</text>
<text x="104.1" y="171.2">Ctl_Mid10</text>
<text x="129.5" y="171.2">Ctl_Mid18</text>
<text x="78.7" y="176.3">Ctl_Mid3</text>
<text x="104.1" y="176.3">Ctl_Mid11</text>
<text x="129.5" y="176.3">Ctl_Mid19</text>
<text x="78.7" y="181.3">Ctl_Mid4</text>
<text x="104.1" y="181.3">Ctl_Mid12</text>
<text x="129.5" y="181.3">Ctl_Mid20</text>
<text x="78.7" y="191.5">Ctl_Mid6</text>
<text x="78.7" y="186.4">Ctl_Mid5</text>
<text x="104.1" y="191.5">Ctl_Mid14</text>
<text x="104.1" y="186.4">Ctl_Mid13</text>
<text x="129.5" y="191.5">Ctl_Mid22</text>
<text x="129.5" y="186.4">Ctl_Mid21</text>
<text x="78.7" y="196.6">Ctl_Mid7</text>
<text x="104.1" y="196.6">Ctl_Mid15</text>
<text x="129.5" y="196.6">Ctl_Mid23</text>
</g>
</svg>
